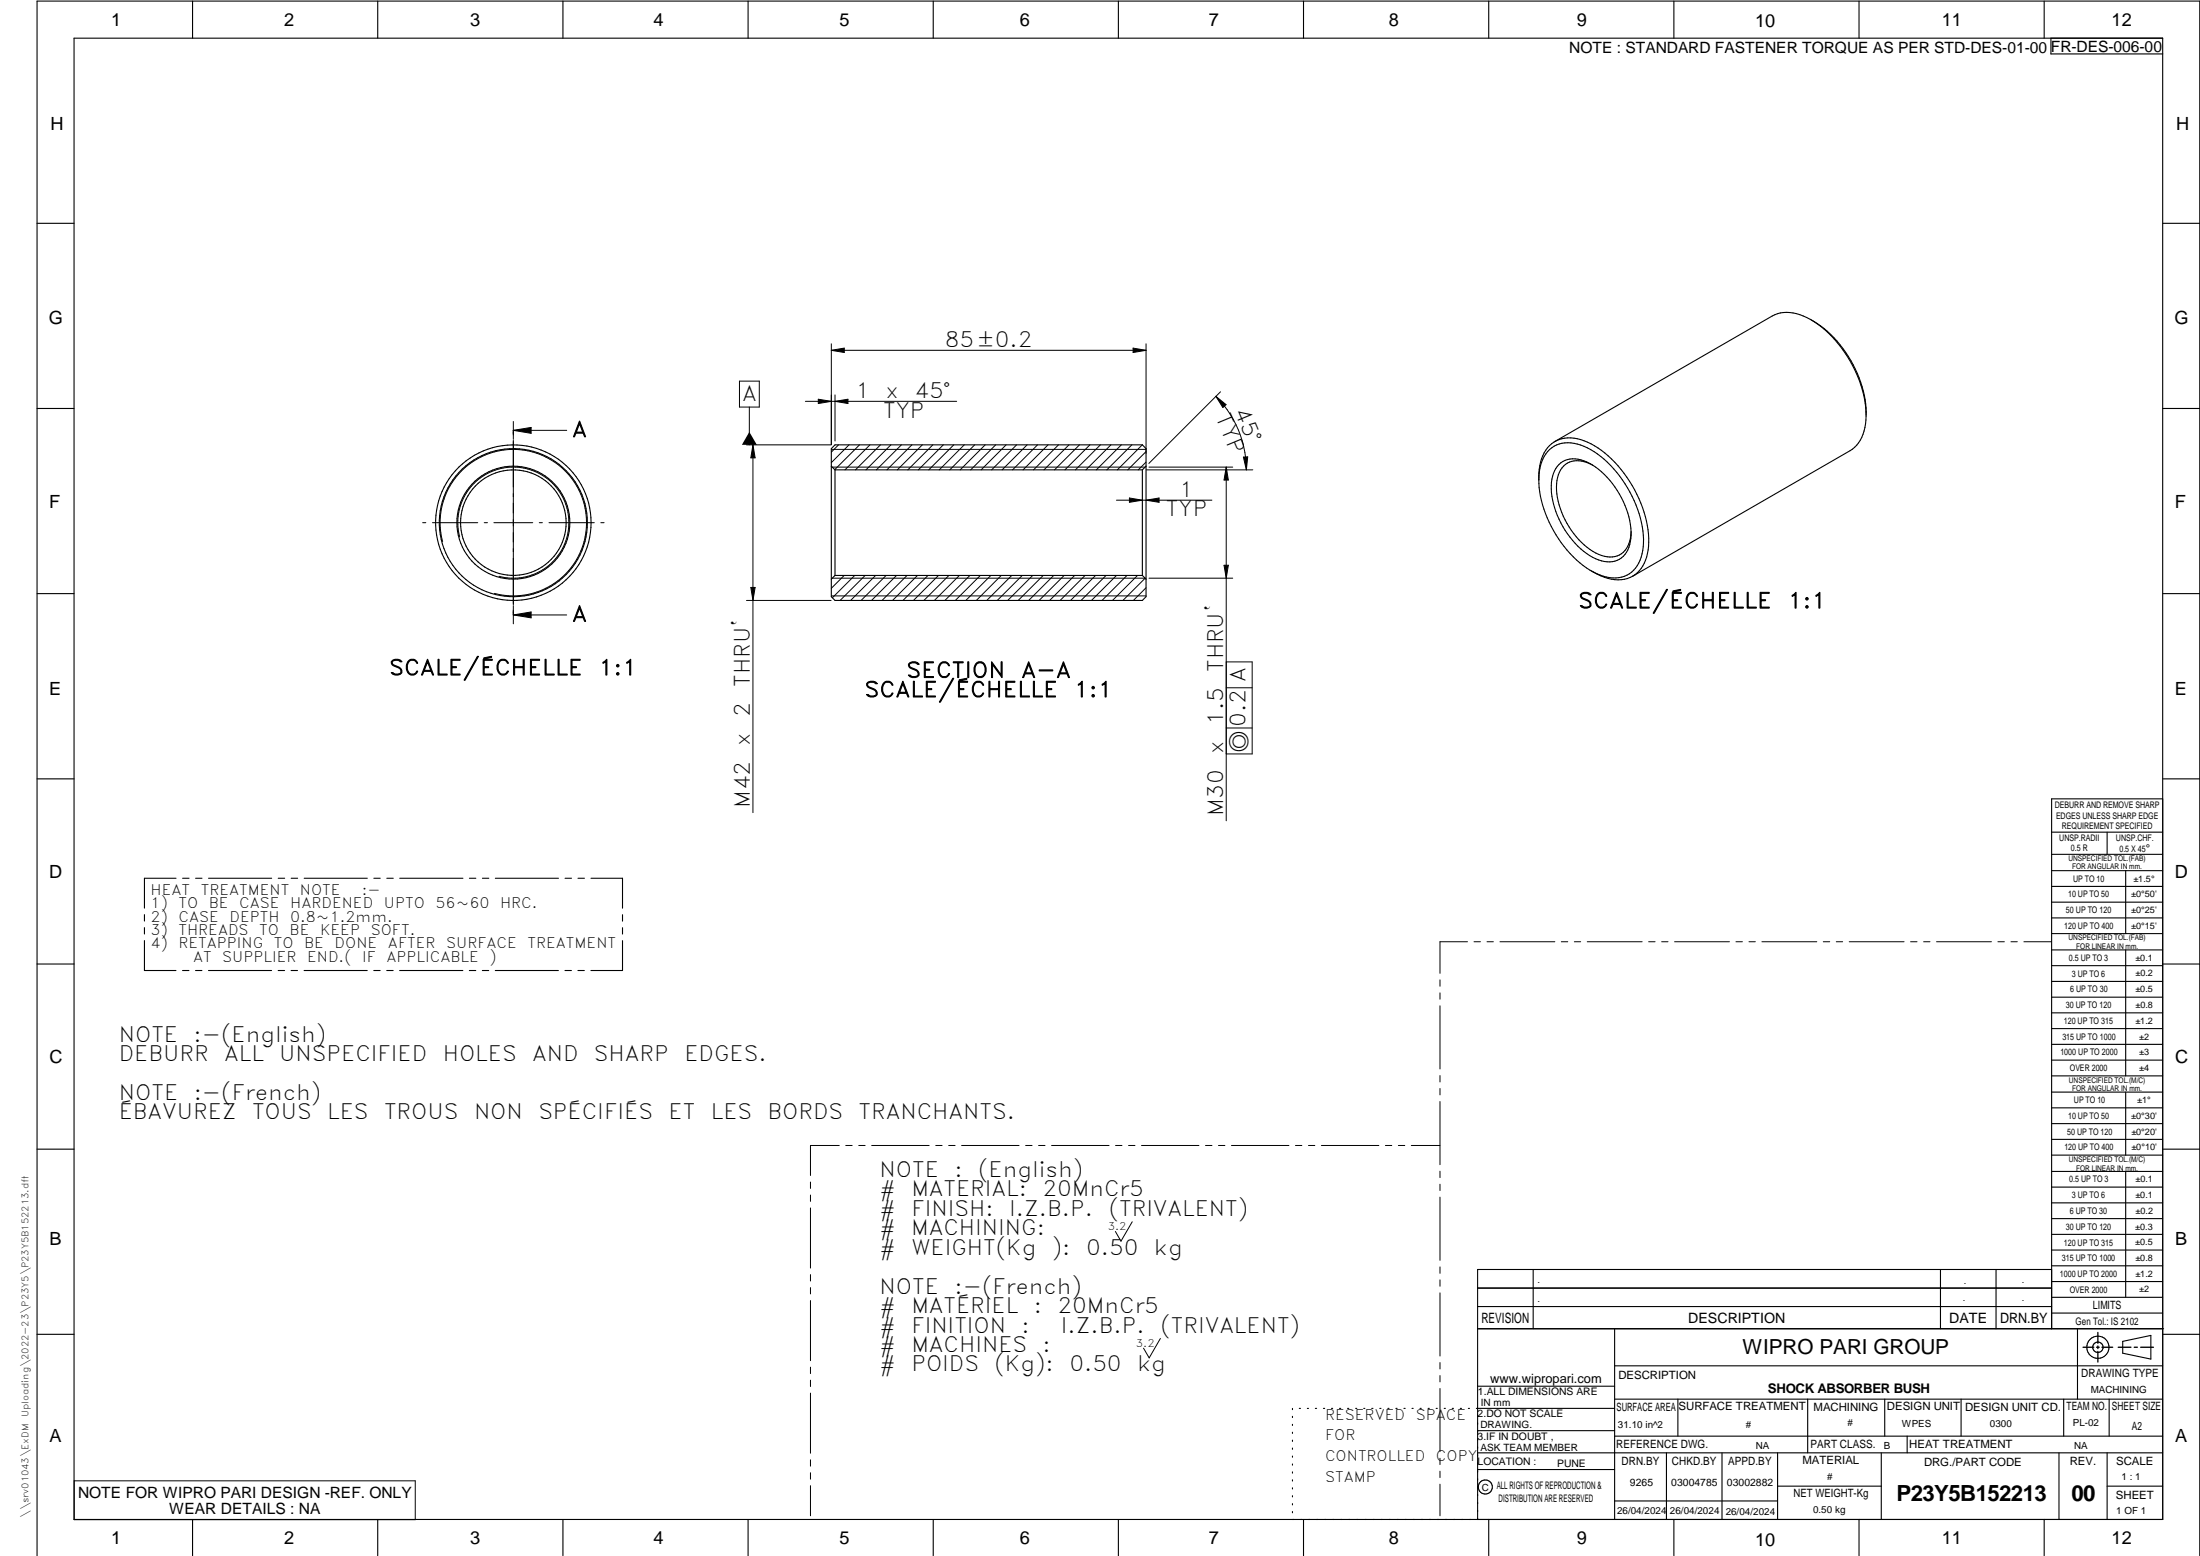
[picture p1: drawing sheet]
<svg xmlns="http://www.w3.org/2000/svg" width="594mm" height="420mm" viewBox="0 0 594 420" stroke-linecap="round" stroke-linejoin="round" font-family="sans-serif">
<g fill="none" stroke="#000" stroke-width=".3">
<path d="M20 10.3h564v400h-564zM52 .3v10M102 .3v10M152 .3v10M202 .3v10M252 .3v10M302 .3v10M352 .3v10M402 .3v10M452 .3v10M502 .3v10M552 .3v10"/>
<path d="M553.8 10.3v4.3h30.2M10 60.3h10M584 60.3h10M489.1 86.4l.7 .4M489.8 86.8a31.1 31.1 0 0 1 14.1 24.5M489.8 86.8a33.3 33.3 0 0 1 14.1 24.5M489.8 86.8a11.4 11.4 0 0 0-10.5-1.8l-59.4 34.2M10 110.3h10M503.9 111.3a11.5 11.5 0 0 1-3.7 10l-59.3 34.3M584 110.3h10M224.5 125.9l1 1M225.5 120.1h83l1 1v40l-1 1h-83l-1-1v-40z"/>
<path d="M225.5 126.9h83M225.5 126.9v28.5M308.5 126.9v28.5M309.5 125.9l-1 1M415.5 129.6a11.6 11.6 0 0 1 3.5-9.8 9.1 9.1 0 0 1 9.7-.4 31 31 0 0 1 14.8 17.7 20.5 20.5 0 0 1 .5 14.9l-1.3 2.1-1.8 1.5M418.5 121.4a8.4 8.4 0 0 1 9.2-.9 29.3 29.3 0 0 1 14.1 15.9 20.9 20.9 0 0 1 1.1 14.9 7.5 7.5 0 0 1-9.9 4.3 26.1 26.1 0 0 1-14.1-13.4 24.3 24.3 0 0 1-2.9-16.6l1-2.4zM421 125.4a6.8 6.8 0 0 1 8.3-.3 23.4 23.4 0 0 1 11.1 20.3 6.2 6.2 0 0 1-5.7 6.3 13.2 13.2 0 0 1-9.3-5 23.1 23.1 0 0 1-6.5-16.5l.9-3.1zM430 125.6a6.3 6.3 0 0 0-7.8 .3 10.2 10.2 0 0 0-1.4 9.4 21.7 21.7 0 0 0 10.9 14.4 5.6 5.6 0 0 0 7.9-2.2l.7-2.2 .2-1.7M225.5 155.4l-1 1M225.5 155.4h83M308.5 155.4l1 1M429.7 154.1a11.4 11.4 0 0 0 10.5 1.8l.7-.3"/>
<path d="M10 160.3h10M584 160.3h10M10 210.3h10M584 215.7h-30v143.1M584 210.3h10M47.5 237.2h-8.5v8M49.3 237.2h1.7M52.8 237.2h1.7M56.3 237.2h17.1M75.1 237.2h1.8M78.6 237.2h1.8M82.1 237.2h17.1"/>
<path d="M101 237.2h1.7M104.5 237.2h1.7M107.9 237.2h17.1M126.8 237.2h1.7M130.3 237.2h1.7M133.8 237.2h17M152.6 237.2h1.7M156.1 237.2h1.7M159.6 237.2h8.5v8M554 230.7h30M554 224.7h30M554 235.1h30"/>
<path d="M554 239.4h30M569 224.7v6M574 235.1v17M39 247v1.7M39 250.5v1.7M39 254v8.1h8.5M168.1 254v8.1h-8.5M168.1 247v1.7M168.1 250.5v1.7M554 243.6h30M554 247.9h30M554 252.1h30"/>
<path d="M554 256.5h30M574 256.5v34M10 260.3h10M49.3 262.1h1.7M52.8 262.1h1.7M56.3 262.1h17M75.1 262.1h1.7M78.6 262.1h1.7M82.1 262.1h17.1M100.9 262.1h1.8M104.4 262.1h1.8M107.9 262.1h17.1"/>
<path d="M126.7 262.1h1.8M130.3 262.1h1.7M133.7 262.1h17.1M152.6 262.1h1.7M156.1 262.1h1.7M554 260.8h30M554 265h30M554 269.3h30M554 273.5h30M554 277.7h30M584 260.3h10M554 282h30"/>
<path d="M554 286.3h30M554 290.5h30M554 294.9h30M554 299.1h30M574 294.9v17M10 310.3h10M554 303.4h30M554 307.7h30M554 311.9h30M554 316.3h30M574 316.3v34M584 310.3h10"/>
<path d="M554 320.5h30M554 324.8h30M554 329.1h30M554 333.3h30M554 337.5h30M399 358.8h185.3M399 352.8h155M399 347.8h155M414 342.8v16M436 358.8v51.5M524 342.8v16M539 342.8v16"/>
<path d="M554 342.8h-155v67.5M554 341.8h30M554 346.1h30M554 350.3h30M554 354.6h30M561 358.8v19M10 360.3h10M399 374.3h37M436 368.8h148M436 377.8h148M453.1 377.8v10M488.1 377.8v14.5"/>
<path d="M508.9 377.8v10M529.6 377.8v10M557.3 377.8v10M569.5 377.8v10M573.2 362.2l7.6-1.6v6.4l-7.6-1.6zM584 360.3h10M349 380.3v.3M349 382.4v.4M349 384.6v.3M349 386.7v.4M349 388.9v.3M349 391v.4"/>
<path d="M349 393.2v.3M349 395.3v.3M349 397.4v.4M349 399.6v.3M350.9 380.3h.3M353 380.3h.3M355.2 380.3h.3M357.4 380.3h.3M359.6 380.3h.3M361.7 380.3h.3M363.9 380.3h.3M366.1 380.3h.3"/>
<path d="M368.3 380.3h.3M370.4 380.3h.3M372.6 380.3h.3M374.8 380.3h.3M376.9 380.3h.4M379.1 380.3h.3M381.3 380.3h.3M383.4 380.3h.4M385.6 380.3h.4M387.8 380.3h.3M390 380.3h.3M392.1 380.3h.4"/>
<path d="M394.3 380.3h.4M396.5 380.3h.3M399 396.8h37M399 392.3h185M399 386.3h37M436 387.8h148M436 380.3h-37.3M450 392.3v18M465 392.3v18M480 392.3v18M508 392.3v18M515 387.8v4.5"/>
<path d="M556 392.3v18M569 392.3v18M52 410.3v9.8M102 410.3v9.8M152 410.3v9.8M202 410.3v9.8M252 410.3v9.8M302 410.3v9.8M349 401.7v.4M349 403.9v.3M349 406v.4M349 408.2v.3"/>
<path d="M352 410.3v9.8M402 410.3v9.8M436 405.3h44M452 410.3v9.8M480 401.3h28M502 410.3v9.8M552 410.3v9.8M569 401.3h15M10 420.1v-419.8h584v419.8"/>
<circle cx="138.6" cy="141.1" r="21"/>
<circle cx="138.6" cy="141.1" r="20"/>
<circle cx="138.6" cy="141.1" r="14.3"/>
<circle cx="138.6" cy="141.1" r="15.2"/>
<circle cx="566.5" cy="363.8" r="1.4"/>
<circle cx="566.5" cy="363.8" r="3"/>
<circle cx="401.1" cy="401.5" r="1.91"/>
</g>
<g fill="none" stroke="#000" stroke-width=".27">
<path d="M224.5 92.8v27.3M224.5 94.6l3.5-.6v1.2zM224.5 94.6h85M306 94l3.5 .6-3.5 .6zM309.5 92.8v29.6M138.6 116.2l4.8-.8v1.6zM138.6 113.8v4.8M138.6 118.9v44.5M138.6 116.2h14.4M199.7 102.9h5.3v7h-5.3zM202.3 109.9v10.2M217.5 108.4h40.8"/>
<path d="M221 107.8l3.5 .6-3.5 .6zM225.5 106.6v12.5M225.5 108.4l3.5-.6v1.2zM328.3 107a28.1 28.1 0 0 1 8.3 19.9M328.3 107l2.8 2.3-.9 .7zM329.6 105.8l-19.4 19.3M201.6 120.1h22.8M203.3 120.1v99.3M203.3 120.1l.6 3.5h-1.2zM224.5 121.3h85M224.7 126.1h84.5M226.4 120.1l-1.9 2"/>
<path d="M229.3 120.1l-4.8 4.8M232.1 120.1l-6.7 6.7M234.9 120.1l-6.7 6.8M237.8 120.1l-6.8 6.8M240.6 120.1l-6.8 6.8M243.4 120.1l-6.7 6.8M246.2 120.1l-6.7 6.8M249.1 120.1l-6.8 6.8M251.9 120.1l-6.8 6.8M254.7 120.1l-6.7 6.8M257.5 120.1l-6.7 6.8M260.4 120.1l-6.8 6.8"/>
<path d="M263.2 120.1l-6.7 6.8M266 120.1l-6.7 6.8M268.9 120.1l-6.8 6.8M271.7 120.1l-6.8 6.8M274.5 120.1l-6.7 6.8M277.4 120.1l-6.8 6.8M280.2 120.1l-6.8 6.8M283 120.1l-6.7 6.8M285.8 120.1l-6.7 6.8M288.7 120.1l-6.8 6.8M291.5 120.1l-6.8 6.8M294.3 120.1l-6.7 6.8"/>
<path d="M297.2 120.1l-6.8 6.8M300 120.1l-6.8 6.8M301.5 135.1h25.8M302.8 120.1l-6.7 6.8M305 134.5l3.5 .6-3.5 .5zM305.6 120.1l-6.7 6.8M308.5 120.1l-6.8 6.8M309.5 124.8l-2.1 2.1M309.5 121.9l-5 5M309.5 135.1l3.5-.6v1.1zM309.5 126.9h28.8M310.3 126.1h22.6"/>
<path d="M331.1 126.1l.6 3.5h-1.2zM331.1 126.1v95.5M335.8 123.4h1.1l-.3 3.5zM114.1 141.1h.9M116.8 141.1h12.2M119.5 146.2a19.8 19.8 0 0 1 17.4-24.8 19.8 19.8 0 0 1 21.4 21.5 19.8 19.8 0 0 1-24.8 17.3M124.1 145a15 15 0 0 1 13.2-18.8 15 15 0 0 1 16.3 16.2 15 15 0 0 1-18.9 13.2M130.8 141.1h.8M133.4 141.1h10.5M145.6 141.1h.9M148.2 141.1h12.3M162.2 141.1h.9"/>
<path d="M202.7 158.6h1.2l-.6 3.5zM224.7 156.1h84.5l-6 6M228 155.4l-3.5 3.5M230.8 155.4l-6 6M233.6 155.4l-6.7 6.7M236.4 155.4l-6.7 6.7M239.3 155.4l-6.8 6.7M242.1 155.4l-6.8 6.7M244.9 155.4l-6.7 6.7M247.7 155.4l-6.7 6.7M250.6 155.4l-6.8 6.7M253.4 155.4l-6.7 6.7"/>
<path d="M256.2 155.4l-6.7 6.7M259.1 155.4l-6.8 6.7M261.9 155.4l-6.7 6.7M264.7 155.4l-6.7 6.7M267.6 155.4l-6.8 6.7M270.4 155.4l-6.8 6.7M273.2 155.4l-6.7 6.7M276 155.4l-6.7 6.7M278.9 155.4l-6.8 6.7M281.7 155.4l-6.8 6.7M284.5 155.4l-6.7 6.7M287.4 155.4l-6.8 6.7"/>
<path d="M290.2 155.4l-6.8 6.7M293 155.4l-6.7 6.7M295.8 155.4l-6.7 6.7M298.7 155.4l-6.8 6.7M301.5 155.4l-6.8 6.7M304.3 155.4l-6.7 6.7M307.2 155.4l-6.8 6.7M309.5 158.7l-3.4 3.4M310.3 156.1h22.6M330.5 152.6h1.2l-.6 3.5zM138.6 163.6v4.8M138.6 166.1h14.4"/>
<path d="M138.6 166.1l4.8-.9v1.6zM201.6 162.1h22.8M224.5 160.9h85M331.1 178.7h7v24.9h-7M331.1 196.6h7M331.1 185.7h7M396.3 254.3h-7.5v8.5M398 254.3h1.8M401.5 254.3h1.8M405 254.3h14.9M421.6 254.3h1.7M425.1 254.3h1.7"/>
<path d="M428.6 254.3h14.8M445.2 254.3h1.7M448.7 254.3h1.7M452.2 254.3h14.8M468.8 254.3h1.7M472.3 254.3h1.7M475.8 254.3h14.8M492.4 254.3h1.7M495.9 254.3h1.7M499.4 254.3h14.8M515.9 254.3h1.8M519.4 254.3h1.8"/>
<path d="M522.9 254.3h14.9M539.5 254.3h1.7M543 254.3h1.7M546.5 254.3h7.4M388.8 264.6v1.7M388.8 268.1v1.7M388.8 271.6v17M388.8 290.4v1.8M388.8 293.9v1.8M388.8 297.4v17.1M218.9 319.2v1.7M226.6 309.3h-7.7v8.1"/>
<path d="M228.4 309.3h1.7M231.9 309.3h1.7M235.4 309.3h15.5M252.7 309.3h1.7M256.2 309.3h1.7M259.7 309.3h15.5M277 309.3h1.7M280.5 309.3h1.7M284 309.3h15.5M301.2 309.3h1.8M304.8 309.3h1.7M308.2 309.3h15.6"/>
<path d="M325.5 309.3h1.8M329 309.3h1.8M332.5 309.3h15.6M349.8 309.3h1.8M353.3 309.3h1.7M356.8 309.3h15.5M374.1 309.3h1.7M377.6 309.3h1.7M381.1 309.3h7.7M388.8 316.3v1.7M388.8 319.8v1.7M218.9 322.7v1.7"/>
<path d="M218.9 326.2v16.2M305.7 329.9l-3 5.3-1.5-2.7M388.8 323.3v17M218.9 344.2v1.7M218.9 347.7v1.7M218.9 351.2v16.2M388.8 342.1v1.7M388.8 345.6v1.7M388.8 349.1v17.1M218.9 369.2v1.7M218.9 372.7v1.7M218.9 376.2v16.2"/>
<path d="M313.3 361.4l-3 5.3-1.5-2.7M388.8 367.9v1.8M388.8 371.4v1.7M388.8 374.9v17.1M20 399.9h92.1v10.5h-92.1zM218.9 394.2v1.7M218.9 397.7v1.7M388.8 393.8v1.7M388.8 397.3v1.7M218.9 401.2v8.1M388.8 400.8v8.5"/>
</g>
<path d="M566.5 359.8v2.9M562.5 363.8h2.9M566.1 363.8h.8M566.5 363.5v.7M566.5 364.9v2.9M567.6 363.8h2.9M572 363.8h3.4M576.3 363.8h.9M578.1 363.8h3.4" fill="none" stroke="#000" stroke-width=".36"/>
<g fill="#000">
<path d="M224.5 94.6l3.5-.6v1.2zM306 94l3.5 .6-3.5 .6zM138.6 116.2l4.8-.8v1.6zM221 107.8l3.5 .6-3.5 .6zM225.5 108.4l3.5-.6v1.2zM328.3 107l2.8 2.3-.9 .7zM202.3 116.6l2.1 3.5h-4.1zM203.3 120.1l.6 3.5h-1.2zM305 134.5l3.5 .6-3.5 .5zM309.5 135.1l3.5-.6v1.1zM331.1 126.1l.6 3.5h-1.2zM335.8 123.4h1.1l-.3 3.5z"/>
<path d="M202.7 158.6h1.2l-.6 3.5zM330.5 152.6h1.2l-.6 3.5zM138.6 166.1l4.8-.9v1.6z"/>
</g>
<g font-size="6">
<text x="512.1" y="405.2">P23Y5B152213</text>
<text x="559.4" y="405.2">00</text>
</g>
<g font-size="5.7">
<text x="255.1" y="93.7">85±0.2</text>
<text x="231" y="107.5">1</text>
<text x="239.2" y="107.5">x</text>
<text x="246.9" y="107.5">45°</text>
<text x="200.4" y="108.2">A</text>
<text x="238.5" y="112.8">TYP</text>
<text x="328.2" y="112.6" transform="rotate(67 328.2 112.6)">TYP</text>
<text x="333.3" y="111.1" transform="rotate(67 333.3 111.1)">45°</text>
<text x="154.5" y="118">A</text>
<text x="318.4" y="134.2">1</text>
<text x="314.8" y="139.4">TYP</text>
<text x="154.5" y="167.8">A</text>
<text x="426.2" y="164.2">SCALE/ÉCHELLE</text>
<text x="482.8" y="164.2">1:1</text>
<text x="105.1" y="182.3">SCALE/ÉCHELLE</text>
<text x="161.6" y="182.3">1:1</text>
<text x="202.5" y="185.4" transform="rotate(-90 202.5 185.4)">THRU`</text>
<text x="244.7" y="183">SECTION</text>
<text x="275.8" y="183">A-A</text>
<text x="330.3" y="181.4" transform="rotate(-90 330.3 181.4)">THRU`</text>
<text x="233.4" y="188.2">SCALE/ÉCHELLE</text>
<text x="290" y="188.2">1:1</text>
<text x="202.5" y="193.6" transform="rotate(-90 202.5 193.6)">2</text>
<text x="330.3" y="195.8" transform="rotate(-90 330.3 195.8)">1.5</text>
<text x="336.4" y="196.2" transform="rotate(-90 336.4 196.2)">0.2 A</text>
<text x="202.5" y="201.4" transform="rotate(-90 202.5 201.4)">x</text>
<text x="330.3" y="203.6" transform="rotate(-90 330.3 203.6)">x</text>
<text x="202.5" y="218.2" transform="rotate(-90 202.5 218.2)">M42</text>
<text x="330.3" y="220.4" transform="rotate(-90 330.3 220.4)">M30</text>
<text x="32.1" y="281.3">NOTE</text>
<text x="52.3" y="281.3">:-(English)</text>
<text x="32.1" y="286.5">DEBURR</text>
<text x="60.5" y="286.5">ALL</text>
<text x="75.4" y="286.5">UNSPECIFIED</text>
<text x="119.6" y="286.5">HOLES</text>
<text x="143.7" y="286.5">AND</text>
<text x="160.4" y="286.5">SHARP</text>
<text x="184.8" y="286.5">EDGES.</text>
<text x="32.1" y="297">NOTE</text>
<text x="52.3" y="297">:-(French)</text>
<text x="32.1" y="302.3">ÉBAVUREZ</text>
<text x="68.1" y="302.3">TOUS</text>
<text x="88.4" y="302.3">LES</text>
<text x="103.7" y="302.3">TROUS</text>
<text x="128" y="302.3">NON</text>
<text x="145.4" y="302.3">SPÉCIFIÉS</text>
<text x="180.5" y="302.3">ET</text>
<text x="191.9" y="302.3">LES</text>
<text x="207.3" y="302.3">BORDS</text>
<text x="231.9" y="302.3">TRANCHANTS.</text>
<text x="237.5" y="317.8">NOTE</text>
<text x="257.7" y="317.8">:</text>
<text x="264.2" y="317.8">(English)</text>
<text x="237.5" y="323.1">#</text>
<text x="246.1" y="323.1">MATERIAL:</text>
<text x="281.5" y="323.1">20MnCr5</text>
<text x="237.5" y="328.3">#</text>
<text x="246.1" y="328.3">FINISH:</text>
<text x="272.5" y="328.3">I.Z.B.P.</text>
<text x="299.4" y="328.3">(TRIVALENT)</text>
<text x="237.5" y="333.6">#</text>
<text x="246.1" y="333.6">MACHINING:</text>
<text x="237.5" y="338.8">#</text>
<text x="246.1" y="338.8">WEIGHT(Kg</text>
<text x="284" y="338.8">):</text>
<text x="293.3" y="338.8">0.50</text>
<text x="311.6" y="338.8">kg</text>
<text x="237.5" y="349.3">NOTE</text>
<text x="257.7" y="349.3">:-(French)</text>
<text x="237.5" y="354.6">#</text>
<text x="237.5" y="359.8">#</text>
<text x="246.1" y="354.6">MATÉRIEL</text>
<text x="246.1" y="359.8">FINITION</text>
<text x="275.9" y="359.8">:</text>
<text x="279.2" y="354.6">:</text>
<text x="285.6" y="354.6">20MnCr5</text>
<text x="286.5" y="359.8">I.Z.B.P.</text>
<text x="313.4" y="359.8">(TRIVALENT)</text>
<text x="237.5" y="365.1">#</text>
<text x="246.1" y="365.1">MACHINES</text>
<text x="281.6" y="365.1">:</text>
<text x="237.5" y="370.3">#</text>
<text x="246.1" y="370.3">POIDS</text>
<text x="268.6" y="370.3">(Kg):</text>
<text x="288.8" y="370.3">0.50</text>
<text x="307.1" y="370.3">kg</text>
</g>
<text font-size="5.6" x="470.5" y="365.5">WIPRO PARI GROUP</text>
<text font-size="5.4" x="336.4" y="202.9" transform="rotate(-90 336.4 202.9)">a</text>
<g font-size="4.9">
<text x="30" y="7">1</text>
<text x="76.7" y="7">2</text>
<text x="127" y="7">3</text>
<text x="176.5" y="7">4</text>
<text x="226.7" y="7">5</text>
<text x="275.4" y="7">6</text>
<text x="326.4" y="7">7</text>
<text x="375" y="7">8</text>
<text x="425.8" y="7">9</text>
<text x="473.9" y="7.4">10</text>
<text x="524.3" y="7">11</text>
<text x="570.2" y="7">12</text>
<text x="13.6" y="35.2">H</text>
<text x="587.6" y="35.2">H</text>
<text x="13.2" y="87.5">G</text>
<text x="587.2" y="87.5">G</text>
<text x="13.3" y="137.1">F</text>
<text x="587.3" y="137.1">F</text>
<text x="13.3" y="187.6">E</text>
<text x="587.3" y="187.6">E</text>
<text x="13.3" y="237">D</text>
<text x="587.3" y="237">D</text>
<text x="13.4" y="287.1">C</text>
<text x="587.4" y="287.1">C</text>
<text x="13.4" y="336.3">B</text>
<text x="587.4" y="336.3">B</text>
<text x="13.4" y="389.3">A</text>
<text x="587.4" y="389.3">A</text>
<text x="30" y="417">1</text>
<text x="76.7" y="417">2</text>
<text x="127" y="417">3</text>
<text x="176.5" y="417">4</text>
<text x="226.7" y="417">5</text>
<text x="275.4" y="417">6</text>
<text x="326.4" y="417">7</text>
<text x="375" y="417">8</text>
<text x="425.8" y="417">9</text>
<text x="473.9" y="417.4">10</text>
<text x="524.3" y="417">11</text>
<text x="570.2" y="417">12</text>
</g>
<g font-size="4.2">
<text x="423.7" y="14.3">NOTE : STANDARD FASTENER TORQUE AS PER STD-DES-01-00</text>
<text x="553.8" y="14">FR-DES-006-00</text>
<text x="21.1" y="404.4">NOTE FOR WIPRO PARI DESIGN -REF. ONLY</text>
<text x="45.7" y="408.9">WEAR DETAILS : NA</text>
</g>
<g font-size="3.9">
<text x="40.7" y="241.6">HEAT</text>
<text x="40.7" y="245.2">1)</text>
<text x="48.2" y="245.2">TO</text>
<text x="54.2" y="241.6">TREATMENT</text>
<text x="56.4" y="245.2">BE</text>
<text x="64.6" y="245.2">CASE</text>
<text x="78.4" y="245.2">HARDENED</text>
<text x="81" y="241.6">NOTE</text>
<text x="97.7" y="241.6">:-</text>
<text x="103.7" y="245.2">UPTO</text>
<text x="117.6" y="245.2">56~60</text>
<text x="135.1" y="245.2">HRC.</text>
<text x="40.7" y="248.8">2)</text>
<text x="48.2" y="248.8">CASE</text>
<text x="62" y="248.8">DEPTH</text>
<text x="78.4" y="248.8">0.8~1.2mm.</text>
<text x="40.7" y="252.4">3)</text>
<text x="40.7" y="256">4)</text>
<text x="48.2" y="252.4">THREADS</text>
<text x="48.2" y="256">RETAPPING</text>
<text x="70" y="252.4">TO</text>
<text x="74" y="256">TO</text>
<text x="78.2" y="252.4">BE</text>
<text x="82.1" y="256">BE</text>
<text x="86.4" y="252.4">KEEP</text>
<text x="90.4" y="256">DONE</text>
<text x="100.1" y="252.4">SOFT.</text>
<text x="104.7" y="256">AFTER</text>
<text x="120.5" y="256">SURFACE</text>
<text x="142.5" y="256">TREATMENT</text>
<text x="52.1" y="259.6">AT</text>
<text x="60" y="259.6">SUPPLIER</text>
<text x="82.9" y="259.6">END.(</text>
<text x="97.8" y="259.6">IF</text>
<text x="104.4" y="259.6">APPLICABLE</text>
<text x="132.2" y="259.6">)</text>
<text x="357.8" y="383.4">RESERVED</text>
<text x="382.3" y="383.4">SPACE</text>
<text x="357.8" y="388.9">FOR</text>
<text x="357.8" y="394.5">CONTROLLED</text>
<text x="387.8" y="394.5">COPY</text>
<text x="357.8" y="400.1">STAMP</text>
</g>
<g font-size="3.8">
<text x="400.1" y="357.1">REVISION</text>
<text x="455.9" y="357.1">DESCRIPTION</text>
<text x="526.4" y="357.1">DATE</text>
<text x="540.1" y="357.1">DRN.BY</text>
</g>
<text font-size="3.6" x="477.4" y="376.2">SHOCK ABSORBER BUSH</text>
<text font-size="3.5" x="402.4" y="373.3">www.wipropari.com</text>
<g font-size="3.1">
<text x="565.2" y="353.5">LIMITS</text>
<text x="562" y="371.7">DRAWING TYPE</text>
<text x="437" y="372.3">DESCRIPTION</text>
<text x="436.5" y="380.9">SURFACE AREA</text>
<text x="453.3" y="380.9">SURFACE TREATMENT</text>
<text x="489.7" y="380.9">MACHINING</text>
<text x="509.5" y="380.9">DESIGN UNIT</text>
<text x="530.6" y="380.9">DESIGN UNIT CD.</text>
<text x="558" y="380.7">TEAM NO.</text>
<text x="570.3" y="380.7">SHEET SIZE</text>
<text x="575.6" y="386.1">A2</text>
<text x="436.4" y="391.1">REFERENCE DWG.</text>
<text x="437.9" y="395.5">DRN.BY</text>
<text x="451.5" y="395.5">CHKD.BY</text>
<text x="466.6" y="395.5">APPD.BY</text>
<text x="486.7" y="395.4">MATERIAL</text>
<text x="488.9" y="391">PART CLASS.</text>
<text x="515.6" y="391">HEAT TREATMENT</text>
<text x="519.6" y="395.9">DRG./PART CODE</text>
<text x="558.9" y="395.6">REV.</text>
<text x="571.4" y="395.6">SCALE</text>
<text x="484.3" y="404.3">NET WEIGHT-Kg</text>
<text x="571.4" y="404.7">SHEET</text>
</g>
<text font-size="3" x="579.5" y="230.1">°</text>
<g font-size="2.8">
<text x="299.1" y="332.1">3.2</text>
<text x="560.5" y="357.7">Gen Tol.: IS 2102</text>
<text x="306.7" y="363.6">3.2</text>
<text x="399.1" y="376.7">1.ALL DIMENSIONS ARE</text>
<text x="399" y="382.7">2.DO NOT SCALE</text>
<text x="399" y="388.7">3.IF IN DOUBT ,</text>
<text x="399" y="395.5">LOCATION :</text>
<text x="420.5" y="396">PUNE</text>
<text x="440.2" y="401.3">9265</text>
<text x="451.3" y="401.2">03004785</text>
<text x="466.3" y="401.3">03002882</text>
<text x="404.2" y="402">ALL RIGHTS OF REPRODUCTION &amp;</text>
<text x="404.7" y="405.4">DISTRIBUTION ARE RESERVED</text>
</g>
<g font-size="2.7">
<text x="564.6" y="376.2">MACHINING</text>
<text x="399.9" y="379.7">IN mm</text>
<text x="399.8" y="385.7">DRAWING.</text>
<text x="436.9" y="385.5">31.10 in^2</text>
<text x="471.4" y="385.6">#</text>
<text x="498.9" y="385.1">#</text>
<text x="513.6" y="385.3">WPES</text>
<text x="537.3" y="385.2">0300</text>
<text x="559.7" y="385.2">PL-02</text>
<text x="399.8" y="391.8">ASK TEAM MEMBER</text>
<text x="474.1" y="391.2">NA</text>
<text x="508.7" y="391.2">B</text>
<text x="560.1" y="391.2">NA</text>
<text x="493.4" y="399.6">#</text>
<text x="572.9" y="399.8">1 : 1</text>
<text x="400.1" y="402.5">C</text>
<text x="436.7" y="408.7">26/04/2024</text>
<text x="450.9" y="408.8">26/04/2024</text>
<text x="466" y="409">26/04/2024</text>
<text x="489.6" y="408.5">0.50 kg</text>
<text x="571.5" y="408.7">1 OF 1</text>
</g>
<g font-size="2.5">
<text x="559.2" y="229.9">0.5 R</text>
<text x="572.3" y="230.1">0.5 X 45</text>
<text x="559.4" y="323.5">3 UP TO 6</text>
<text x="558.9" y="327.8">6 UP TO 30</text>
<text x="557.8" y="332">30 UP TO 120</text>
<text x="415.2" y="346.4">.</text>
<text x="530.3" y="346.6">.</text>
<text x="545.9" y="346.4">.</text>
<text x="415.2" y="351.5">.</text>
<text x="530.1" y="351.3">.</text>
<text x="545.9" y="351.4">.</text>
</g>
<g font-size="2.4">
<text x="554.9" y="218.3">DEBURR AND REMOVE SHARP</text>
<text x="555.2" y="221.1">EDGES UNLESS SHARP EDGE</text>
<text x="556.1" y="227.2">UNSP.RADII</text>
<text x="556.8" y="223.8">REQUIREMENT SPECIFIED</text>
<text x="571.4" y="227">UNSP.CHF.</text>
<text x="559.8" y="238">UP TO 10</text>
<text x="576.1" y="238.1">±1.5°</text>
<text x="558.5" y="242.3">10 UP TO 50</text>
<text x="575.5" y="242.3">±0°50'</text>
<text x="557.4" y="250.8">120 UP TO 400</text>
<text x="557.9" y="246.5">50 UP TO 120</text>
<text x="575.5" y="250.8">±0°15'</text>
<text x="575.5" y="246.6">±0°25'</text>
<text x="558.7" y="259.4">0.5 UP TO 3</text>
<text x="559.5" y="263.7">3 UP TO 6</text>
<text x="576.6" y="259.4">±0.1</text>
<text x="576.6" y="263.7">±0.2</text>
<text x="559" y="268">6 UP TO 30</text>
<text x="576.6" y="268">±0.5</text>
<text x="557.9" y="272.2">30 UP TO 120</text>
<text x="576.6" y="272.2">±0.8</text>
<text x="556.9" y="280.7">315 UP TO 1000</text>
<text x="557.3" y="276.5">120 UP TO 315</text>
<text x="576.6" y="276.5">±1.2</text>
<text x="577.7" y="280.7">±2</text>
<text x="556.4" y="284.9">1000 UP TO 2000</text>
<text x="577.6" y="285">±3</text>
<text x="558.9" y="289.2">OVER 2000</text>
<text x="577.7" y="289.3">±4</text>
<text x="560" y="297.9">UP TO 10</text>
<text x="577.1" y="297.9">±1°</text>
<text x="558.5" y="302.1">10 UP TO 50</text>
<text x="575.5" y="302.2">±0°30'</text>
<text x="557.5" y="310.6">120 UP TO 400</text>
<text x="558.2" y="306.4">50 UP TO 120</text>
<text x="575.5" y="310.6">±0°10'</text>
<text x="575.5" y="306.4">±0°20'</text>
<text x="558.8" y="319.2">0.5 UP TO 3</text>
<text x="576.6" y="323.5">±0.1</text>
<text x="576.6" y="319.3">±0.1</text>
<text x="576.7" y="327.8">±0.2</text>
<text x="576.6" y="332">±0.3</text>
<text x="556.8" y="340.6">315 UP TO 1000</text>
<text x="557.3" y="336.3">120 UP TO 315</text>
<text x="576.6" y="336.3">±0.5</text>
<text x="576.6" y="340.6">±0.8</text>
<text x="556.2" y="344.8">1000 UP TO 2000</text>
<text x="576.6" y="344.8">±1.2</text>
<text x="558.9" y="349">OVER 2000</text>
<text x="577.7" y="349">±2</text>
<text x="7.7" y="382.7" transform="rotate(-90 7.7 382.7)">Uploading\2022-23\P23Y5\P23Y5B152213.dft</text>
<text x="7.7" y="409.9" transform="rotate(-90 7.7 409.9)">\\srv01043\ExDM</text>
</g>
<g font-size="2.1">
<text x="558.6" y="232.4">UNSPECIFIED TOL.(FAB)</text>
<text x="559.5" y="234.8">FOR ANGULAR IN mm.</text>
<text x="558.6" y="254">UNSPECIFIED TOL.(FAB)</text>
<text x="560.7" y="256.3">FOR LINEAR IN mm.</text>
<text x="558.7" y="292.4">UNSPECIFIED TOL.(M/C)</text>
<text x="559.6" y="294.7">FOR ANGULAR IN mm.</text>
<text x="558.7" y="313.8">UNSPECIFIED TOL.(M/C)</text>
<text x="560.6" y="316.2">FOR LINEAR IN mm.</text>
</g>
</svg>
